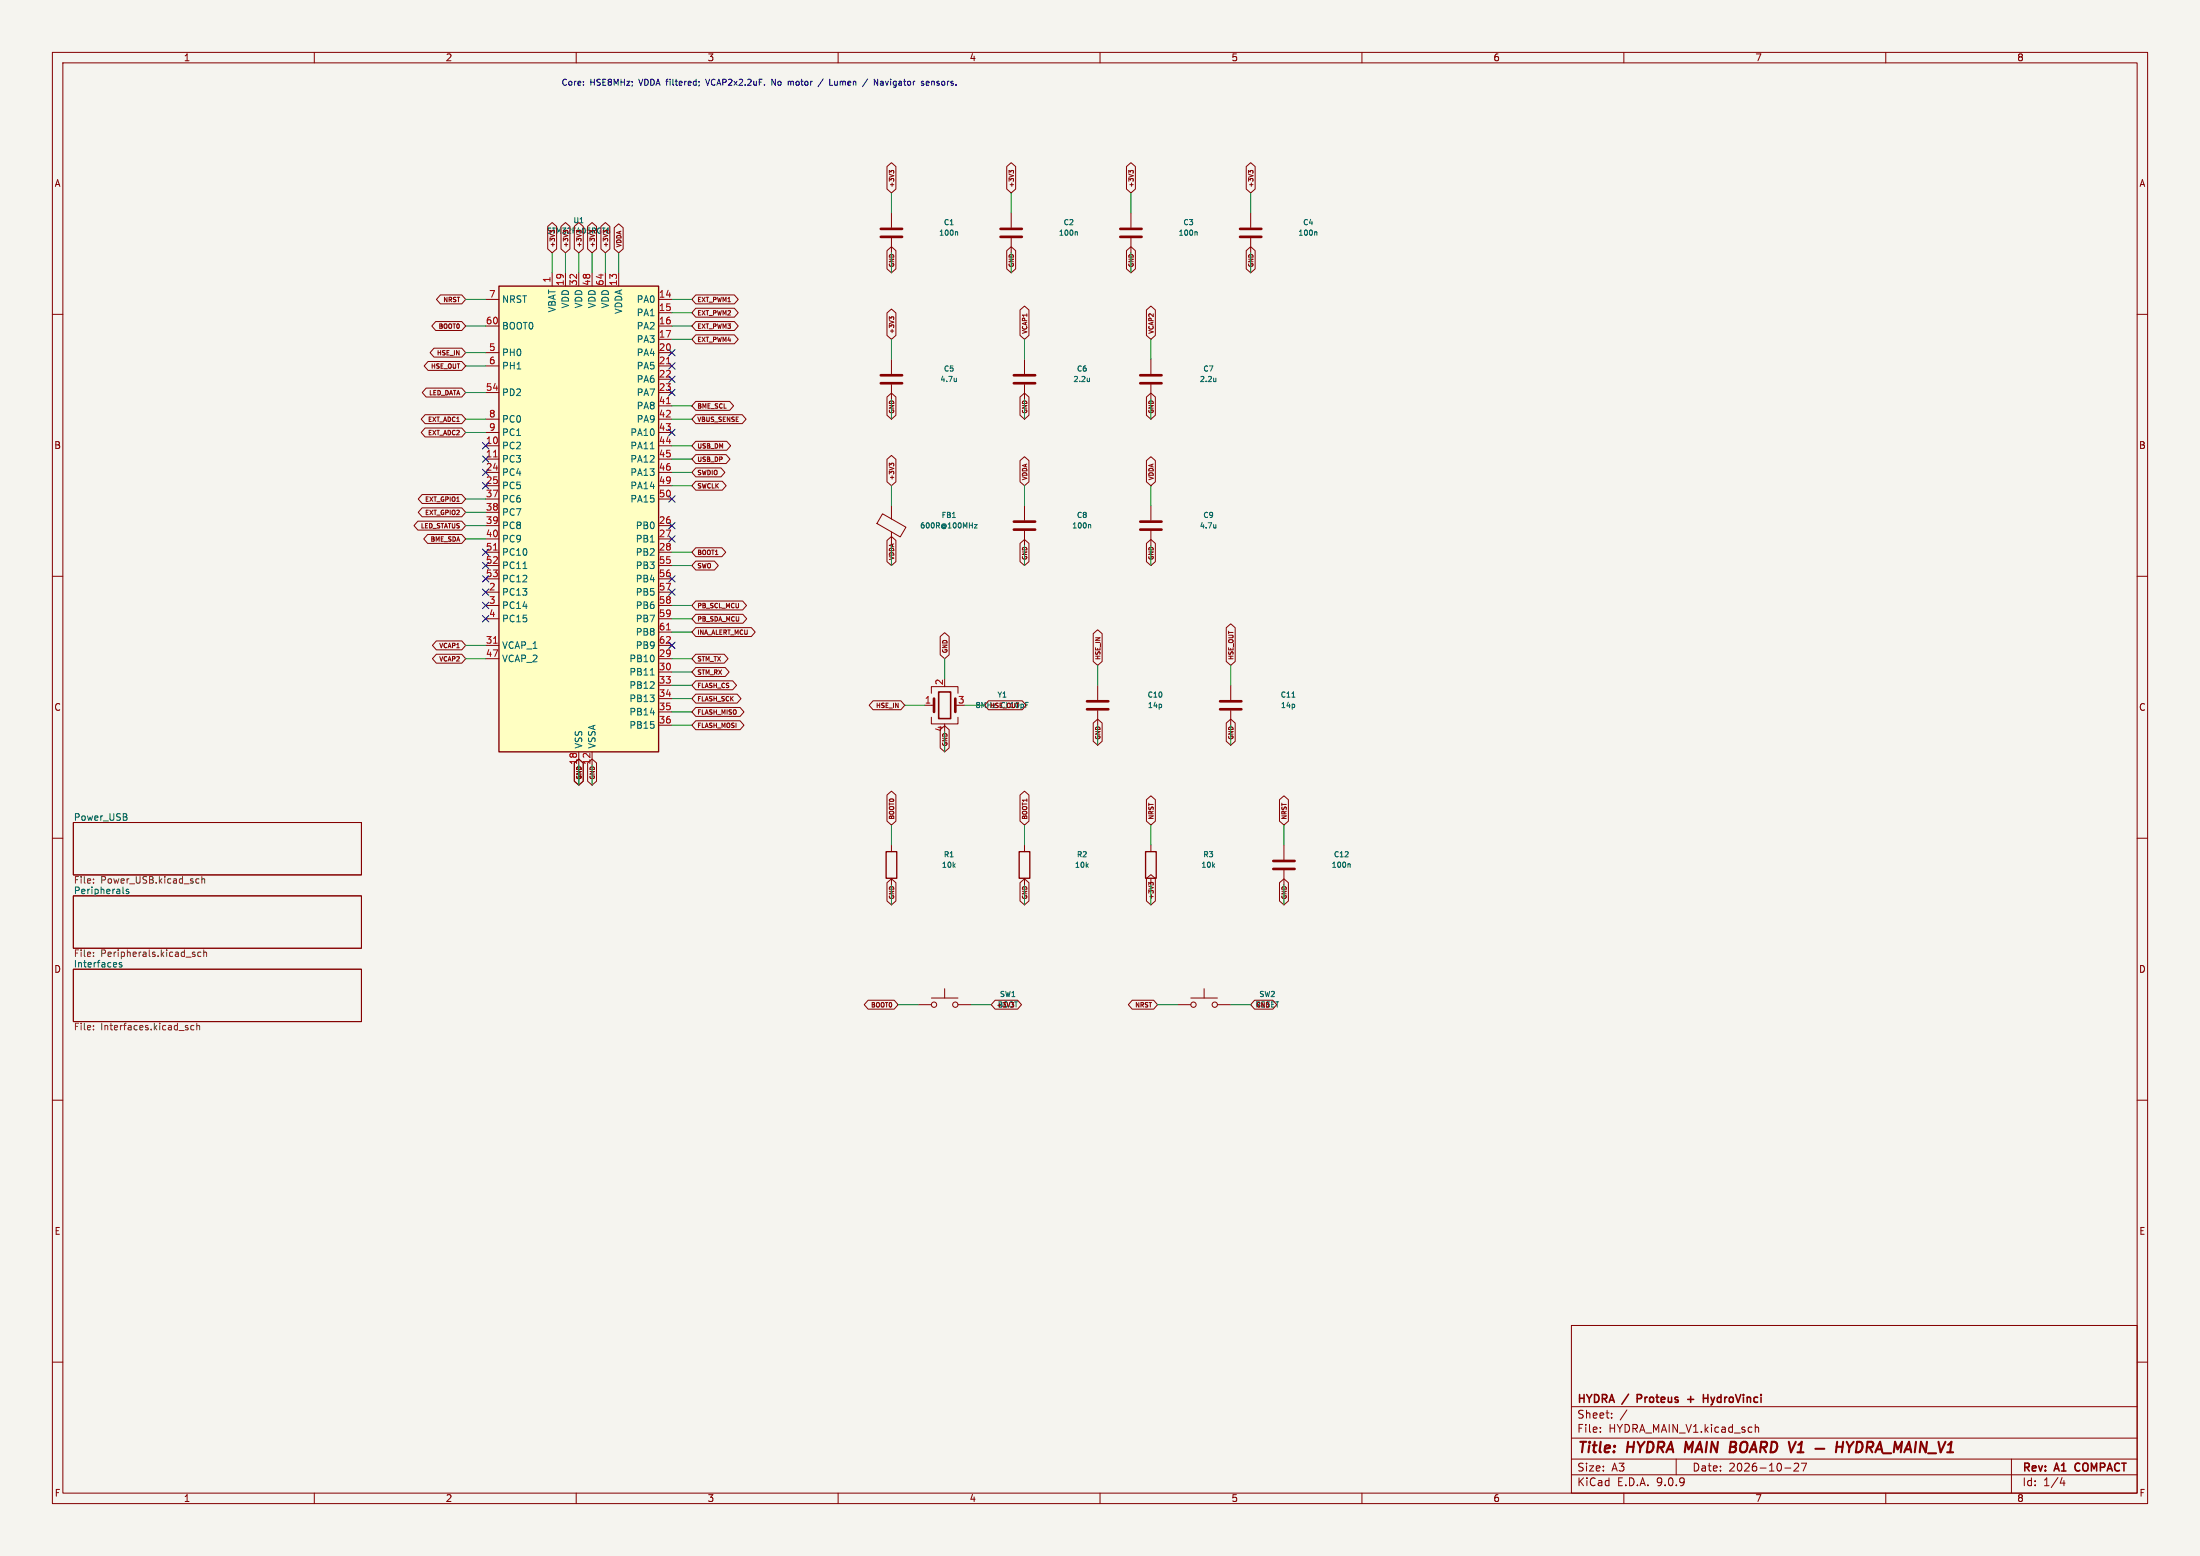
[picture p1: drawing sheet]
<svg xmlns="http://www.w3.org/2000/svg" width="420mm" height="297mm" viewBox="0 0 420 297" stroke-linecap="round" stroke-linejoin="round" font-family="sans-serif">
<path d="M0 0h420v297h-420z" fill="#f5f4ef" stroke="#f5f4ef" stroke-width=".19"/>
<g fill="none" stroke="#840000" stroke-width=".19">
<path d="M10 10h400v277h-400zM12 12h396v273h-396zM60 10v2M110 10v2M160 10v2M210 10v2M260 10v2M310 10v2M360 10v2M170.2 40.6v2.8M170.2 45.5v2.8M193 40.6v2.8"/>
<path d="M193 45.5v2.8M215.9 40.6v2.8M215.9 45.5v2.8M238.8 40.6v2.8M238.8 45.5v2.8M10 60h2M170.2 68.6v2.8M170.2 73.4v2.8M195.6 68.6v2.8M195.6 73.4v2.8M219.7 68.6v2.8M219.7 73.4v2.8"/>
<path d="M408 60h2M168.5 98.1l4.4 2.5-1 1.9-4.5-2.6zM170.2 96.5v2.6M195.6 96.5v2.8M219.7 96.5v2.8M10 110h2M170.2 101.5v2.6M195.6 101.3v2.8M219.7 101.3v2.8M408 110h2M176.5 134.6h1.8M177.8 132.3v-1.2h5.1v1.2"/>
<path d="M177.8 136.9v1.3h5.1v-1.3M180.3 138.2v.2M10 160h2M14 157h55v10h-55zM408 160h2M14 171h55v10h-55zM170.2 161.3v1.3M170.2 167.6v1.3M14 185h55v10h-55zM175.3 191.8h2.5M177.8 190.5h5.1M180.3 188.7v1.8"/>
<path d="M182.9 191.8h2.5M224.8 191.8h2.5M227.3 190.5h5.1M229.9 188.7v1.8M232.4 191.8h2.5M10 210h2M408 210h2M300 253h108v32h-108zM10 260h2M300 278.5h108M300 274.5h108M300 268.5h108"/>
<path d="M305.5 273.2v.2M305.5 272.5v.1M307.7 270.5v.2M307.7 269.8v.1M310.6 269.1l-1.3 1.9M320 278.5v3M335.1 271.9v1.5M335.1 272.5l.2-.1 .4 .1v.9M342.5 279.4l.6-.1 .2 .1 .1 .3-1 1.1h1M343.9 279.3h1l-.7 1.5M384 278.5v6.5M408 260h2"/>
<path d="M60 285v2M110 285v2M160 285v2M210 285v2M260 285v2M300 281.5h108M310 285v2M340.7 280.2h1.2M360 285v2M393.7 282l-.4 1.1h.9M394 282.6v1"/>
<circle cx="178.3" cy="191.8" r=".51"/>
<circle cx="182.4" cy="191.8" r=".51"/>
<circle cx="227.8" cy="191.8" r=".51"/>
<circle cx="231.9" cy="191.8" r=".51"/>
</g>
<path d="M179.2 132.1h2.3v5.1h-2.3zM312.5 267h.6M313.1 266.2h-.6v1.5M322.2 267.1h1.1M322.8 266.5v1.2M325.2 266.2v1.5M325.2 266.9h.8M326 266.2v1.5M396.3 279.5l-.2 .4 .2 .7" fill="none" stroke="#840000" stroke-width=".3"/>
<g fill="none" stroke="#840000" stroke-width=".4">
<path d="M330.3 276.2h.7M330.4 275.2h.7M331 276.2l.3 .1M331.2 277.1l-1 .1M331.2 276.1l-.2 .1M350.6 276.2h1.2M350.7 275.2l-.2 2M351.9 275.2l-.3 2M352.5 275.2l.6 1.1M353.1 276.3l-.1 .9M353.9 275.2l-.8 1.1M354.5 275.2a.96 .96 0 0 1 1.1 .6 .96 .96 0 0 1-.3 1.1l-.5 .3h-.5z"/>
<path d="M356.4 276.3h.8a.55 .55 0 0 0 .4-.5 .55 .55 0 0 0-.3-.6h-.8l-.2 2M356.9 276.3l.5 .9M358 277.2l.9-2 .4 2M358.3 276.6h.9M359.5 277.4h1.5M361.5 277.2l.3-2 .5 1.4 .8-1.4-.2 2M363.5 277.2l.9-2 .5 2M363.8 276.6h.9M365.8 275.2l-.3 2M367.9 275.2l-.3 2-.9-2-.2 2M368.1 277.4h1.5M370.1 275.2l.4 2 .9-2"/>
<path d="M371.7 277.2h1.2M371.9 275.8l.6-.6-.2 2"/>
</g>
<g fill="none" stroke="#006464" stroke-width=".19">
<path d="M182.5 44.2l.3 .2v.5M205.4 44.2l.3 .2v.5M228.3 44.2l.2 .2v.5M251.1 44.2l.3 .2v.5M182.6 72.2v.6M182.6 72.7l-.2 .1M208 72.2v.6M208 72.7l-.2 .1M232.1 72.2v.6M232.1 72.7l-.1 .1M186 100.1h.5l-.5 .7h.5M207.9 100.1l.3 .2v.5"/>
<path d="M232.1 100.1v.7M232.1 100.7l-.1 .1M24.1 156l.2 .2-.2 .3M24.1 155.4v.4M23.5 170.4l.2 .2M24.6 169.8l-.3-.1-.2 .2v.2l.5 .1v.3h-.5M22.8 183.8v.3l.4 .1 .1 .2-.2 .2-.4-.1"/>
</g>
<g fill="none" stroke="#725600" stroke-width=".19">
<path d="M17.8 167.8v.1M17.8 168.5v.1M37.6 167.7l.4 .1M38 168.5l-.4 .1M38.5 167.9l.2-.2 .3 .1 .1 .8M38.5 167.3v1.3M17.8 196.5v.1M17.8 181.8v.1M17.8 182.5v.1M17.8 195.8v.1M35.8 196.2l.1 .1-.1 .3M35.8 195.7l.1 .1"/>
<path d="M36.9 182.2h.3l.1 .2-.5 .2M36.9 181.7l.3 .1M37 195.8l-.3-.1-.3 .3 .1 .5h.5M37.6 195.9l.1-.2 .3 .1 .1 .8M37.6 195.3v1.3M38.4 181.8l-.4-.1-.3 .3 .2 .5h.5M38.9 181.9l.2-.2 .3 .1v.8M38.9 181.3v1.3"/>
</g>
<g fill="none" stroke="#840000" stroke-width=".51">
<path d="M168.1 43.7h4.1M168.1 45.2h4.1M191 43.7h4.1M191 45.2h4.1M213.9 43.7h4M213.9 45.2h4M236.7 43.7h4.1M236.7 45.2h4.1M168.1 71.6h4.1M168.1 73.2h4.1M193.5 71.6h4.1M193.5 73.2h4.1"/>
<path d="M217.7 71.6h4M217.7 73.2h4M193.5 99.6h4.1M217.7 99.6h4M193.5 101.1h4.1M217.7 101.1h4M178.3 133.4v2.5M182.4 133.4v2.5"/>
</g>
<path d="M169.2 162.6h2v5h-2z" fill="none" stroke="#840000" stroke-width=".25"/>
<path d="M95.2 54.6h30.5v88.9h-30.5z" fill="#ffffc2"/>
<path d="M95.2 54.6h30.5v88.9h-30.5zM194.6 162.6h2v5h-2zM218.7 162.6h2v5h-2z" fill="none" stroke="#840000" stroke-width=".25"/>
<g fill="none" stroke="#840000" stroke-width=".19">
<path d="M169.3 31.8l.9-.8 .8 .8v4.3l-.8 .7-.9-.7zM170.6 32.9l-.1-.4-.3 .1-.1 .2-.3-.3v.6M192.2 31.8l.8-.8 .9 .8v4.3l-.9 .7-.8-.7zM193.5 32.9l-.2-.4-.3 .1v.2l-.4-.3v.6M215 31.8l.9-.8 .9 .8v4.3l-.9 .7-.9-.7zM216.3 32.9l-.1-.4-.3 .1-.1 .2-.3-.3v.6M237.9 31.8l.9-.8 .8 .8v4.3l-.8 .7-.9-.7zM239.2 32.9l-.2-.4-.2 .1-.1 .2-.3-.3v.6M84.1 56.3h4.1l.7 .9-.7 .8h-4.1l-.8-.8zM92.7 57.2h2.5M104.6 43.2l.8-.7 .9 .7v4.3l-.9 .8-.8-.8zM105.4 52.1v2.5"/>
<path d="M107.1 43.2l.8-.7 .9 .7v4.3l-.9 .8-.8-.8zM107.9 52.1v2.5M109.6 43.2l.9-.7 .8 .7v4.3l-.8 .8-.9-.8zM110.5 52.1v2.5M112.2 43.2l.8-.7 .9 .7v4.3l-.9 .8-.8-.8zM113 52.1v2.5M114.7 43.2l.9-.7 .8 .7v4.3l-.8 .8-.9-.8zM115.6 52.1v2.5M117.3 43.5l.8-.8 .9 .8v4l-.9 .8-.8-.8zM118.1 52.1v2.5M125.7 57.2h2.6M125.7 59.7h2.6"/>
<path d="M132.8 58.8h7.4l.7 .9-.7 .8h-7.4l-.7-.8zM132.8 56.3h7.4l.7 .9-.7 .8h-7.4l-.7-.8zM169.3 59.7l.9-.7 .8 .7v4.3l-.8 .8-.9-.8zM169.3 47.8l.9-.7 .8 .7v3.5l-.8 .8-.9-.8zM192.2 47.8l.8-.7 .9 .7v3.5l-.9 .8-.8-.8zM194.7 59.2l.9-.8 .8 .8v4.8l-.8 .8-.9-.8zM215 47.8l.9-.7 .9 .7v3.5l-.9 .8-.9-.8zM218.9 59.2l.8-.8 .9 .8v4.8l-.9 .8-.8-.8zM237.9 47.8l.9-.7 .8 .7v3.5l-.8 .8-.9-.8zM81.2 79.2h7l.7 .8-.7 .9h-7l-.8-.9zM81.4 74.1h6.8l.7 .8-.7 .9h-6.8l-.8-.9zM81.7 69h6.5l.7 .9-.7 .8h-6.5l-.7-.8z"/>
<path d="M82.9 66.5h5.3l.7 .8-.7 .9h-5.3l-.8-.9zM83.2 61.4h5l.7 .8-.7 .9h-5l-.8-.9zM92.7 62.2h2.5M92.7 67.3h2.5M92.7 69.9h2.5M92.7 74.9h2.5M125.7 62.2h2.6M125.7 67.3h2.6M125.7 69.9h2.6M125.7 74.9h2.6M125.7 64.8h2.6M125.7 72.4h2.6"/>
<path d="M125.7 77.5h2.6M132.8 63.9h7.4l.7 .9-.7 .8h-7.4l-.7-.8zM132.8 61.4h7.4l.7 .8-.7 .9h-7.4l-.7-.9zM132.8 79.2h8.9l.7 .8-.7 .9h-8.9l-.7-.9zM132.8 76.6h6.5l.7 .9-.7 .8h-6.5l-.7-.8zM169.3 75.8l.9-.8 .8 .8v3.5l-.8 .7-.9-.7zM170.6 60.9l-.1-.4h-.3l-.1 .3-.3-.3v.5M194.7 75.8l.9-.8 .8 .8v3.5l-.8 .7-.9-.7zM218.9 75.8l.8-.8 .9 .8v3.5l-.9 .7-.8-.7zM79.8 99.5h8.4l.7 .8-.7 .9h-8.4l-.8-.9zM80.6 94.4h7.6l.7 .9-.7 .8h-7.6l-.8-.8zM80.6 96.9h7.6l.7 .9-.7 .8h-7.6l-.8-.8z"/>
<path d="M81.2 81.7h7l.7 .9-.7 .8h-7l-.8-.8zM92.7 80h2.5M92.7 82.6h2.5M92.7 85.1h2.5M92.7 87.6h2.5M92.7 90.2h2.5M92.7 92.7h2.5M92.7 95.3h2.5M92.7 97.8h2.5M125.7 80h2.6M125.7 82.6h2.6M125.7 85.1h2.6"/>
<path d="M125.7 87.6h2.6M125.7 90.2h2.6M125.7 92.7h2.6M125.7 95.3h2.6M132.8 91.9h5.1l.7 .8-.7 .9h-5.1l-.7-.9zM132.8 89.3h4.8l.8 .9-.8 .8h-4.8l-.7-.8zM132.8 86.8h5.8l.8 .8-.8 .9h-5.8l-.7-.9zM132.8 84.2h5.9l.8 .9-.8 .8h-5.9l-.7-.8zM169.3 87.7l.9-.8 .8 .8v4.3l-.8 .7-.9-.7zM170.6 88.8l-.1-.4-.3 .1-.1 .2-.3-.3v.5M194.7 87.9l.9-.7 .8 .7v4.1l-.8 .7-.9-.7zM218.9 87.9l.8-.7 .9 .7v4.1l-.9 .7-.8-.7z"/>
<path d="M81.6 102h6.6l.7 .9-.7 .8h-6.6l-.7-.8zM92.7 100.3h2.5M92.7 102.9h2.5M92.7 105.4h2.5M92.7 108h2.5M92.7 110.5h2.5M92.7 113h2.5M92.7 115.6h2.5M92.7 118.1h2.5M125.7 100.3h2.6M125.7 102.9h2.6M125.7 105.4h2.6"/>
<path d="M125.7 108h2.6M125.7 110.5h2.6M125.7 113h2.6M125.7 115.6h2.6M125.7 118.1h2.6M132.8 114.7h9l.7 .9-.7 .8h-9l-.7-.8zM132.8 119.8h10.6l.8 .9-.8 .8h-10.6l-.7-.8zM132.8 117.3h9l.8 .8-.8 .9h-9l-.7-.9zM132.8 104.6h5l.7 .8-.7 .9h-5l-.7-.9zM132.8 107.1h3.6l.7 .9-.7 .8h-3.6l-.7-.8zM169.3 103.2l.9-.8 .8 .8v4l-.8 .8-.9-.8zM194.7 103.7l.9-.7 .8 .7v3.5l-.8 .8-.9-.8z"/>
<path d="M218.9 103.7l.8-.7 .9 .7v3.5l-.9 .8-.8-.8zM234.1 119.8l.8-.7 .9 .7v6.5l-.9 .7-.8-.7zM83.3 122.3h4.9l.7 .9-.7 .8h-4.9l-.7-.8zM83.3 124.9h4.9l.7 .8-.7 .9h-4.9l-.7-.9zM92.7 123.2h2.5M92.7 125.7h2.5M125.7 123.2h2.6M125.7 125.7h2.6M125.7 120.7h2.6M125.7 128.3h2.6M125.7 130.8h2.6M125.7 133.4h2.6"/>
<path d="M125.7 135.9h2.6M125.7 138.4h2.6M132.8 124.9h5.5l.7 .8-.7 .9h-5.5l-.7-.9zM132.8 137.6h8.5l.7 .8-.7 .9h-8.5l-.7-.9zM132.8 135h8.5l.7 .9-.7 .8h-8.5l-.7-.8zM132.8 132.5h7.9l.8 .9-.8 .8h-7.9l-.7-.8zM132.8 130h7.1l.7 .8-.7 .9h-7.1l-.7-.9zM132.8 127.4h5.7l.7 .9-.7 .8h-5.7l-.7-.8zM166.7 133.8h5.3l.7 .8-.7 .9h-5.3l-.8-.9zM179.5 139.3l.8-.8 .9 .8v3.5l-.9 .7-.8-.7zM179.5 121.5l.8-.7 .9 .7v3.5l-.9 .7-.8-.7zM188.7 133.8h6.4l.8 .8-.8 .9h-6.4l-.7-.9z"/>
<path d="M208.7 138l.8-.7 .9 .7v3.5l-.9 .7-.8-.7zM208.7 121l.8-.8 .9 .8v5.3l-.9 .7-.8-.7zM209.5 130.8v2.8M209.5 135.6v2.8M234.1 138l.8-.7 .9 .7v3.5l-.9 .7-.8-.7zM234.9 130.8v2.8M234.9 135.6v2.8M109.6 145.6l.9-.7 .8 .7v3.5l-.8 .8-.9-.8zM110.5 143.5v2.6M112.2 145.6l.8-.7 .9 .7v3.5l-.9 .8-.8-.8zM113 143.5v2.6M169.3 151.8l.9-.8 .8 .8v4.9l-.8 .8-.9-.8z"/>
<path d="M194.7 151.8l.9-.8 .8 .8v4.9l-.8 .8-.9-.8zM218.9 152.6l.8-.7 .9 .7v4.1l-.9 .8-.8-.8zM244.3 152.6l.8-.7 .9 .7v4.1l-.9 .8-.8-.8zM169.3 168.5l.9-.8 .8 .8v3.5l-.8 .7-.9-.7zM194.7 168.5l.9-.8 .8 .8v3.5l-.8 .7-.9-.7zM195.6 161.3v1.3M195.6 167.6v1.3M218.9 167.7l.8-.8 .9 .8v4.3l-.9 .7-.8-.7zM219.7 161.3v1.3M219.7 167.6v1.3M220.2 168.8l-.2-.4-.3 .1-.1 .2-.3-.3v.6M244.3 168.5l.8-.8 .9 .8v3.5l-.9 .7-.8-.7z"/>
<path d="M245.1 161.3v2.8M245.1 166.1v2.8M165.7 190.9h5l.7 .9-.7 .8h-5l-.7-.8zM190 190.9h4.3l.7 .9-.7 .8h-4.3l-.8-.8zM216.1 190.9h4.1l.8 .9-.8 .8h-4.1l-.7-.8zM239.5 190.9h3.5l.7 .9-.7 .8h-3.5l-.7-.8z"/>
</g>
<path d="M127.2 69.4h.8M127.2 77.1h.8M94.2 87.2h.7M94.2 105h.7M94.2 122.8h.7M127.2 120.2h.8" fill="none" stroke="#a90000" stroke-width=".19"/>
<path d="M116 43.9l.3 .1 .1 .3M116.3 43.5l-.3 .1M124.2 85.7h.7M99.8 108.5h.8M124.2 128.8h.7M246.6 133.1h.6M257.5 164.9l.3 .1v.6" fill="none" stroke="#006464" stroke-width=".19"/>
<path d="M207.5 133.9h4.1M207.5 135.4h4.1M232.9 133.9h4.1M232.9 135.4h4.1M243.1 164.3h4M243.1 165.9h4" fill="none" stroke="#840000" stroke-width=".51"/>
<g fill="none" stroke="#009600" stroke-width=".19">
<path d="M170.2 36.8v3.8M193 36.8v3.8M215.9 36.8v3.8M238.8 36.8v3.8M88.9 57.2h3.8M105.4 48.3v3.8M107.9 48.3v3.8M110.5 48.3v3.8M113 48.3v3.8M115.6 48.3v3.8M118.1 48.3v3.8M128.3 57.2h3.8"/>
<path d="M128.3 59.7h3.8M170.2 48.3v3.8M193 48.3v3.8M215.9 48.3v3.8M238.8 48.3v3.8M88.9 62.2h3.8M88.9 67.3h3.8M88.9 69.9h3.8M88.9 74.9h3.8M128.3 62.2h3.8M128.3 64.8h3.8M128.3 77.5h3.8"/>
<path d="M170.2 64.8v3.8M170.2 76.2v3.8M195.6 64.8v3.8M195.6 76.2v3.8M219.7 64.8v3.8M219.7 76.2v3.8M88.9 80h3.8M88.9 82.6h3.8M88.9 97.8h3.8M88.9 95.3h3.8M128.3 80h3.8M128.3 92.7h3.8"/>
<path d="M128.3 85.1h3.8M128.3 90.2h3.8M128.3 87.6h3.8M170.2 92.7v3.8M195.6 92.7v3.8M219.7 92.7v3.8M88.9 102.9h3.8M88.9 100.3h3.8M128.3 105.4h3.8M128.3 108h3.8M128.3 118.1h3.8M128.3 115.6h3.8"/>
<path d="M170.2 104.1v3.9M195.6 104.1v3.9M219.7 104.1v3.9M88.9 125.7h3.8M88.9 123.2h3.8M128.3 128.3h3.8M128.3 125.7h3.8M128.3 130.8h3.8M128.3 120.7h3.8M128.3 133.4h3.8M128.3 135.9h3.8M128.3 138.4h3.8"/>
<path d="M172.7 134.6h3.8M180.3 125.7v3.8M180.3 139.7v3.8M184.1 134.6h3.9M209.5 127v3.8M209.5 138.4v3.8M234.9 127v3.8M234.9 138.4v3.8M110.5 146.1v3.8M113 146.1v3.8M170.2 157.5v3.8M195.6 157.5v3.8"/>
<path d="M219.7 157.5v3.8M245.1 157.5v3.8M170.2 168.9v3.8M195.6 168.9v3.8M219.7 168.9v3.8M245.1 168.9v3.8M171.4 191.8h3.9M185.4 191.8h3.8M221 191.8h3.8M234.9 191.8h3.9"/>
</g>
<g fill="none" stroke="#000084" stroke-width=".19">
<path d="M127.7 66.7l1.2 1.2M127.7 69.2l1.2 1.3M127.7 71.8l1.2 1.2M127.7 74.3l1.2 1.2M128.9 66.7l-1.2 1.2M128.9 71.8l-1.2 1.2M128.9 69.2l-1.2 1.3M128.9 74.3l-1.2 1.2M92.1 84.5l1.2 1.2M92.1 87l1.2 1.2M92.1 89.6l1.2 1.2M92.1 92.1l1.2 1.2"/>
<path d="M93.3 84.5l-1.2 1.2M93.3 87l-1.2 1.2M93.3 89.6l-1.2 1.2M93.3 92.1l-1.2 1.2M127.7 94.6l1.2 1.3M127.7 81.9l1.2 1.3M127.7 99.7l1.2 1.2M128.9 94.6l-1.2 1.3M128.9 81.9l-1.2 1.3M128.9 99.7l-1.2 1.2M92.1 104.8l1.2 1.2M92.1 107.3l1.2 1.3"/>
<path d="M92.1 112.4l1.2 1.2M92.1 115l1.2 1.2M92.1 117.5l1.2 1.2M92.1 109.9l1.2 1.2M93.3 104.8l-1.2 1.2M93.3 107.3l-1.2 1.3M93.3 112.4l-1.2 1.2M93.3 115l-1.2 1.2M93.3 109.9l-1.2 1.2M93.3 117.5l-1.2 1.2M127.7 102.3l1.2 1.2M127.7 109.9l1.2 1.2"/>
<path d="M127.7 112.4l1.2 1.2M128.9 102.3l-1.2 1.2M128.9 109.9l-1.2 1.2M128.9 112.4l-1.2 1.2M127.7 122.6l1.2 1.2M128.9 122.6l-1.2 1.2"/>
</g>
<g fill="none" stroke="#0000c2" stroke-width=".19">
<path d="M133.4 15.6v.1M133.5 16.2l-.1 .2M134.7 15.1l.4 1.2M147.4 16.3v-1.2l.6 1.2M150.6 15.5l.4 .2M151 15.7v.6M151 15.6v.1M157.2 15.1l-1 1.4M158.4 15.1v1.2h.6M159.3 15.5v.6l.2 .2M165.6 15.1l-.9 1.4M166.9 15.1l.7 1.2v-1.2"/>
<path d="M168.4 15.5l-.3 .1M168.5 15.8h-.3l-.1 .2v.2l.4 .1M176 15.5l.3 .1M176 15.9h.3l.1 .2-.4 .2M176.8 15.9l.6-.1-.1-.2-.3-.1-.2 .2 .1 .5h.4"/>
</g>
<g font-size="2.8" fill="#840000">
<text x="301" y="277.9">Title:</text>
<text x="310.6" y="277.9">HYDRA MAIN</text>
<text x="331.9" y="277.9">BOARD V1</text>
</g>
<g font-size="2.1" fill="#840000">
<text x="301" y="268.2">HYDRA /</text>
<text x="313.2" y="268.2">Proteus</text>
<text x="327" y="268.2">HydroVinci</text>
<text x="301" y="273.7">File:</text>
<text x="301" y="271">Sheet:</text>
<text x="307.1" y="273.7">HYDRA_MAIN_V1.kicad_sch</text>
<text x="301" y="281.1">Size:</text>
<text x="307.6" y="281.1">A3</text>
<text x="323" y="281.1">Date:</text>
<text x="330" y="281.1">2026-10-27</text>
<text x="386" y="281.3">Rev:</text>
<text x="392.4" y="281.3">A1</text>
<text x="396.8" y="281.3">COMPACT</text>
<text x="301" y="283.9">KiCad</text>
<text x="308.7" y="283.9">E.D.A.</text>
<text x="316.3" y="283.9">9.0.9</text>
<text x="386" y="283.9">Id:</text>
<text x="390.1" y="283.9">1/4</text>
</g>
<g font-size="1.8" fill="#840000">
<text x="35" y="11.9">1</text>
<text x="85" y="11.9">2</text>
<text x="135" y="11.9">3</text>
<text x="185" y="11.9">4</text>
<text x="235" y="11.9">5</text>
<text x="285" y="11.9">6</text>
<text x="335" y="11.9">7</text>
<text x="385" y="11.9">8</text>
<text x="10.3" y="35.9">A</text>
<text x="408.3" y="35.9">A</text>
<text x="10.3" y="85.9">B</text>
<text x="408.2" y="85.9">B</text>
<text x="10.3" y="135.9">C</text>
<text x="408.2" y="135.9">C</text>
<text x="180.1" y="139.8" transform="rotate(-90 180.1 139.8)">4</text>
<text x="110.2" y="146.1" transform="rotate(-90 110.2 146.1)">18</text>
<text x="112.8" y="146.1" transform="rotate(-90 112.8 146.1)">12</text>
<text x="10.3" y="185.9">D</text>
<text x="408.2" y="185.9">D</text>
<text x="10.3" y="235.9">E</text>
<text x="408.3" y="235.9">E</text>
<text x="10.3" y="285.9">F</text>
<text x="35" y="286.9">1</text>
<text x="85" y="286.9">2</text>
<text x="135" y="286.9">3</text>
<text x="185" y="286.9">4</text>
<text x="235" y="286.9">5</text>
<text x="285" y="286.9">6</text>
<text x="335" y="286.9">7</text>
<text x="385" y="286.9">8</text>
<text x="408.3" y="285.9">F</text>
</g>
<g font-size="1.8" fill="#a90000">
<text x="93.3" y="56.9">7</text>
<text x="105.2" y="54" transform="rotate(-90 105.2 54)">1</text>
<text x="107.7" y="54.7" transform="rotate(-90 107.7 54.7)">19</text>
<text x="110.2" y="54.7" transform="rotate(-90 110.2 54.7)">32</text>
<text x="112.8" y="54.7" transform="rotate(-90 112.8 54.7)">48</text>
<text x="115.3" y="54.7" transform="rotate(-90 115.3 54.7)">64</text>
<text x="117.9" y="54.7" transform="rotate(-90 117.9 54.7)">13</text>
<text x="125.7" y="56.9">14</text>
<text x="125.7" y="59.4">15</text>
<text x="92.7" y="62">60</text>
<text x="125.7" y="62">16</text>
<text x="125.7" y="64.5">17</text>
<text x="93.3" y="67.1">5</text>
<text x="93.3" y="69.6">6</text>
<text x="125.7" y="67.1">20</text>
<text x="125.7" y="69.6">21</text>
<text x="92.7" y="74.7">54</text>
<text x="125.7" y="72.1">22</text>
<text x="125.7" y="74.7">23</text>
<text x="125.7" y="77.2">41</text>
<text x="93.3" y="79.8">8</text>
<text x="93.3" y="82.3">9</text>
<text x="125.7" y="79.8">42</text>
<text x="125.7" y="82.3">43</text>
<text x="92.7" y="84.8">10</text>
<text x="92.7" y="87.4">11</text>
<text x="92.7" y="89.9">24</text>
<text x="125.7" y="84.8">44</text>
<text x="125.7" y="87.4">45</text>
<text x="125.7" y="89.9">46</text>
<text x="92.7" y="92.5">25</text>
<text x="92.7" y="95">37</text>
<text x="125.7" y="92.5">49</text>
<text x="125.7" y="95">50</text>
<text x="92.7" y="97.5">38</text>
<text x="92.7" y="100.1">39</text>
<text x="125.7" y="100.1">26</text>
<text x="92.7" y="102.6">40</text>
<text x="92.7" y="105.2">51</text>
<text x="92.7" y="107.7">52</text>
<text x="125.7" y="102.6">27</text>
<text x="125.7" y="105.2">28</text>
<text x="125.7" y="107.7">55</text>
<text x="92.7" y="110.2">53</text>
<text x="93.3" y="112.8">2</text>
<text x="125.7" y="110.2">56</text>
<text x="125.7" y="112.8">57</text>
<text x="93.3" y="115.3">3</text>
<text x="93.3" y="117.9">4</text>
<text x="125.7" y="115.3">58</text>
<text x="125.7" y="117.9">59</text>
<text x="92.7" y="122.9">31</text>
<text x="92.7" y="125.5">47</text>
<text x="125.7" y="120.4">61</text>
<text x="125.7" y="122.9">62</text>
<text x="125.7" y="125.5">29</text>
<text x="125.7" y="128">30</text>
<text x="125.7" y="130.6">33</text>
<text x="180.1" y="130.9" transform="rotate(-90 180.1 130.9)">2</text>
<text x="125.7" y="133.1">34</text>
<text x="125.7" y="135.6">35</text>
<text x="176.5" y="134.4">1</text>
<text x="182.8" y="134.4">3</text>
<text x="125.7" y="138.2">36</text>
</g>
<g font-size="1.8" fill="#006464">
<text x="95.8" y="58">NRST</text>
<text x="106.3" y="59.7" transform="rotate(-90 106.3 59.7)">VBAT</text>
<text x="108.8" y="58.9" transform="rotate(-90 108.8 58.9)">VDD</text>
<text x="111.4" y="58.9" transform="rotate(-90 111.4 58.9)">VDD</text>
<text x="113.9" y="58.9" transform="rotate(-90 113.9 58.9)">VDD</text>
<text x="116.4" y="58.9" transform="rotate(-90 116.4 58.9)">VDD</text>
<text x="121.5" y="58">PA0</text>
<text x="95.8" y="63.1">BOOT0</text>
<text x="119" y="60" transform="rotate(-90 119 60)">VDDA</text>
<text x="121.5" y="60.6">PA1</text>
<text x="121.5" y="63.1">PA2</text>
<text x="121.5" y="65.6">PA3</text>
<text x="95.8" y="68.2">PH0</text>
<text x="95.8" y="70.7">PH1</text>
<text x="121.5" y="68.2">PA4</text>
<text x="121.5" y="70.7">PA5</text>
<text x="95.8" y="75.8">PD2</text>
<text x="121.5" y="73.3">PA6</text>
<text x="121.5" y="75.8">PA7</text>
<text x="95.8" y="80.9">PC0</text>
<text x="95.8" y="83.4">PC1</text>
<text x="120.2" y="83.4">PA10</text>
<text x="121.5" y="78.3">PA8</text>
<text x="121.5" y="80.9">PA9</text>
<text x="95.8" y="86">PC2</text>
<text x="95.8" y="88.5">PC3</text>
<text x="120.2" y="86">PA11</text>
<text x="120.2" y="88.5">PA12</text>
<text x="95.8" y="91">PC4</text>
<text x="95.8" y="93.6">PC5</text>
<text x="120.2" y="91">PA13</text>
<text x="120.2" y="93.6">PA14</text>
<text x="95.8" y="96.1">PC6</text>
<text x="95.8" y="98.7">PC7</text>
<text x="95.8" y="101.2">PC8</text>
<text x="120.2" y="96.1">PA15</text>
<text x="121.3" y="101.2">PB0</text>
<text x="95.8" y="103.7">PC9</text>
<text x="95.8" y="106.3">PC10</text>
<text x="121.3" y="103.7">PB1</text>
<text x="121.3" y="106.3">PB2</text>
<text x="95.8" y="108.8">PC11</text>
<text x="95.8" y="111.4">PC12</text>
<text x="95.8" y="113.9">PC13</text>
<text x="121.3" y="108.8">PB3</text>
<text x="121.3" y="111.4">PB4</text>
<text x="121.3" y="113.9">PB5</text>
<text x="95.8" y="116.4">PC14</text>
<text x="95.8" y="119">PC15</text>
<text x="121.3" y="116.4">PB6</text>
<text x="121.3" y="119">PB7</text>
<text x="95.8" y="124.1">VCAP_1</text>
<text x="121.3" y="121.5">PB8</text>
<text x="121.3" y="124.1">PB9</text>
<text x="95.8" y="126.6">VCAP_2</text>
<text x="120.1" y="126.6">PB10</text>
<text x="120.1" y="129.1">PB11</text>
<text x="120.1" y="131.7">PB12</text>
<text x="120.1" y="134.2">PB13</text>
<text x="120.1" y="136.8">PB14</text>
<text x="111.4" y="143" transform="rotate(-90 111.4 143)">VSS</text>
<text x="113.9" y="143" transform="rotate(-90 113.9 143)">VSSA</text>
<text x="120.1" y="139.3">PB15</text>
<text x="14" y="156.9">Power_USB</text>
<text x="14" y="170.9">Peripherals</text>
<text x="14" y="184.9">Interfaces</text>
</g>
<g font-size="1.8" fill="#725600">
<text x="14" y="168.9">File:</text>
<text x="19.2" y="168.9">Power_USB.kicad_sch</text>
<text x="14" y="182.9">File:</text>
<text x="19.2" y="182.9">Peripherals.kicad_sch</text>
<text x="14" y="196.9">File:</text>
<text x="19.2" y="196.9">Interfaces.kicad_sch</text>
</g>
<g font-size="1.6" fill="#0000c2">
<text x="107.1" y="16.6">Core:</text>
<text x="112.6" y="16.6">HSE8MHz;</text>
<text x="122.2" y="16.6">VDDA filtered;</text>
<text x="135.4" y="16.6">VCAP2x2.2uF.</text>
<text x="148.1" y="16.6">No</text>
<text x="151.5" y="16.6">motor</text>
<text x="159.8" y="16.6">Lumen</text>
<text x="166.5" y="16.6">/</text>
<text x="168.8" y="16.6">Navigator</text>
<text x="178.1" y="16.6">sensors.</text>
</g>
<g font-size="1.4" fill="#840000">
<text x="104.3" y="44.8">STM32F405RGT6</text>
<text x="186.1" y="135.3">8MHz</text>
<text x="190.4" y="192.5">BOOT</text>
</g>
<g font-size="1.4" fill="#006464">
<text x="109.4" y="42.8">U1</text>
<text x="179.2" y="45.2">100n</text>
<text x="180.1" y="43.2">C1</text>
<text x="202" y="45.2">100n</text>
<text x="202.9" y="43.2">C2</text>
<text x="224.9" y="45.2">100n</text>
<text x="225.8" y="43.2">C3</text>
<text x="247.8" y="45.2">100n</text>
<text x="248.7" y="43.2">C4</text>
<text x="180.1" y="71.1">C5</text>
<text x="205.5" y="71.1">C6</text>
<text x="229.6" y="71.1">C7</text>
<text x="179.4" y="73.1">4.7u</text>
<text x="204.8" y="73.1">2.2u</text>
<text x="228.9" y="73.1">2.2u</text>
<text x="175.6" y="101.1">600R@100MHz</text>
<text x="179.6" y="99.1">FB1</text>
<text x="204.6" y="101.1">100n</text>
<text x="205.5" y="99.1">C8</text>
<text x="228.9" y="101.1">4.7u</text>
<text x="229.6" y="99.1">C9</text>
<text x="190.3" y="133.3">Y1</text>
<text x="191.1" y="135.3">CL10pF</text>
<text x="219" y="133.3">C10</text>
<text x="219" y="135.3">14p</text>
<text x="244.4" y="133.3">C11</text>
<text x="244.4" y="135.3">14p</text>
<text x="179.7" y="165.8">10k</text>
<text x="180.1" y="163.8">R1</text>
<text x="205.1" y="165.8">10k</text>
<text x="205.5" y="163.8">R2</text>
<text x="229.2" y="165.8">10k</text>
<text x="229.6" y="163.8">R3</text>
<text x="254.1" y="165.8">100n</text>
<text x="254.5" y="163.8">C12</text>
<text x="190.8" y="190.5">SW1</text>
<text x="240.3" y="190.5">SW2</text>
<text x="239.6" y="192.5">RESET</text>
</g>
<g font-size="1.2" fill="#840000">
<text x="170.9" y="35.9" transform="rotate(-90 170.9 35.9)">+3V3</text>
<text x="193.8" y="35.9" transform="rotate(-90 193.8 35.9)">+3V3</text>
<text x="216.6" y="35.9" transform="rotate(-90 216.6 35.9)">+3V3</text>
<text x="239.5" y="35.9" transform="rotate(-90 239.5 35.9)">+3V3</text>
<text x="106.1" y="47.3" transform="rotate(-90 106.1 47.3)">+3V3</text>
<text x="108.7" y="47.3" transform="rotate(-90 108.7 47.3)">+3V3</text>
<text x="111.2" y="47.3" transform="rotate(-90 111.2 47.3)">+3V3</text>
<text x="113.7" y="47.3" transform="rotate(-90 113.7 47.3)">+3V3</text>
<text x="116.3" y="47.3" transform="rotate(-90 116.3 47.3)">+3V3</text>
<text x="118.8" y="47.3" transform="rotate(-90 118.8 47.3)">VDDA</text>
<text x="170.9" y="51.1" transform="rotate(-90 170.9 51.1)">GND</text>
<text x="193.8" y="51.1" transform="rotate(-90 193.8 51.1)">GND</text>
<text x="216.6" y="51.1" transform="rotate(-90 216.6 51.1)">GND</text>
<text x="239.5" y="51.1" transform="rotate(-90 239.5 51.1)">GND</text>
<text x="84.5" y="57.9">NRST</text>
<text x="133" y="57.9">EXT_PWM1</text>
<text x="83.6" y="62.9">BOOT0</text>
<text x="133" y="65.5">EXT_PWM4</text>
<text x="133" y="62.9">EXT_PWM3</text>
<text x="133" y="60.4">EXT_PWM2</text>
<text x="170.9" y="63.8" transform="rotate(-90 170.9 63.8)">+3V3</text>
<text x="196.3" y="63.8" transform="rotate(-90 196.3 63.8)">VCAP1</text>
<text x="220.4" y="63.8" transform="rotate(-90 220.4 63.8)">VCAP2</text>
<text x="82.1" y="70.6">HSE_OUT</text>
<text x="83.2" y="68">HSE_IN</text>
<text x="81.7" y="75.6">LED_DATA</text>
<text x="81.5" y="83.3">EXT_ADC2</text>
<text x="81.5" y="80.7">EXT_ADC1</text>
<text x="133" y="80.7">VBUS_SENSE</text>
<text x="133" y="78.2">BME_SCL</text>
<text x="170.9" y="79.1" transform="rotate(-90 170.9 79.1)">GND</text>
<text x="196.3" y="79.1" transform="rotate(-90 196.3 79.1)">GND</text>
<text x="220.4" y="79.1" transform="rotate(-90 220.4 79.1)">GND</text>
<text x="133" y="88.3">USB_DP</text>
<text x="133" y="85.8">USB_DM</text>
<text x="81" y="96">EXT_GPIO1</text>
<text x="133" y="93.4">SWCLK</text>
<text x="133" y="90.9">SWDIO</text>
<text x="170.9" y="91.8" transform="rotate(-90 170.9 91.8)">+3V3</text>
<text x="196.3" y="91.8" transform="rotate(-90 196.3 91.8)">VDDA</text>
<text x="220.4" y="91.8" transform="rotate(-90 220.4 91.8)">VDDA</text>
<text x="80.2" y="101">LED_STATUS</text>
<text x="81" y="98.5">EXT_GPIO2</text>
<text x="82" y="103.6">BME_SDA</text>
<text x="133" y="106.1">BOOT1</text>
<text x="170.9" y="107" transform="rotate(-90 170.9 107)">VDDA</text>
<text x="196.3" y="107" transform="rotate(-90 196.3 107)">GND</text>
<text x="220.4" y="107" transform="rotate(-90 220.4 107)">GND</text>
<text x="133" y="108.7">SWO</text>
<text x="133" y="116.3">PB_SCL_MCU</text>
<text x="133" y="118.8">PB_SDA_MCU</text>
<text x="83.7" y="123.9">VCAP1</text>
<text x="133" y="121.4">INA_ALERT_MCU</text>
<text x="181.1" y="124.8" transform="rotate(-90 181.1 124.8)">GND</text>
<text x="83.7" y="126.4">VCAP2</text>
<text x="133" y="126.4">STM_TX</text>
<text x="133" y="131.5">FLASH_CS</text>
<text x="133" y="129">STM_RX</text>
<text x="210.3" y="126" transform="rotate(-90 210.3 126)">HSE_IN</text>
<text x="235.7" y="126" transform="rotate(-90 235.7 126)">HSE_OUT</text>
<text x="133" y="136.6">FLASH_MISO</text>
<text x="133" y="134.1">FLASH_SCK</text>
<text x="167.1" y="135.3">HSE_IN</text>
<text x="188.9" y="135.3">HSE_OUT</text>
<text x="133" y="139.1">FLASH_MOSI</text>
<text x="181.1" y="142.6" transform="rotate(-90 181.1 142.6)">GND</text>
<text x="210.3" y="141.3" transform="rotate(-90 210.3 141.3)">GND</text>
<text x="235.7" y="141.3" transform="rotate(-90 235.7 141.3)">GND</text>
<text x="111.2" y="148.9" transform="rotate(-90 111.2 148.9)">GND</text>
<text x="113.7" y="148.9" transform="rotate(-90 113.7 148.9)">GND</text>
<text x="170.9" y="156.5" transform="rotate(-90 170.9 156.5)">BOOT0</text>
<text x="196.3" y="156.5" transform="rotate(-90 196.3 156.5)">BOOT1</text>
<text x="220.4" y="156.5" transform="rotate(-90 220.4 156.5)">NRST</text>
<text x="245.8" y="156.5" transform="rotate(-90 245.8 156.5)">NRST</text>
<text x="170.9" y="171.8" transform="rotate(-90 170.9 171.8)">GND</text>
<text x="196.3" y="171.8" transform="rotate(-90 196.3 171.8)">GND</text>
<text x="220.4" y="171.8" transform="rotate(-90 220.4 171.8)">+3V3</text>
<text x="245.8" y="171.8" transform="rotate(-90 245.8 171.8)">GND</text>
<text x="166.1" y="192.5">BOOT0</text>
<text x="190.2" y="192.5">+3V3</text>
<text x="216.5" y="192.5">NRST</text>
<text x="239.7" y="192.5">GND</text>
</g>
</svg>
